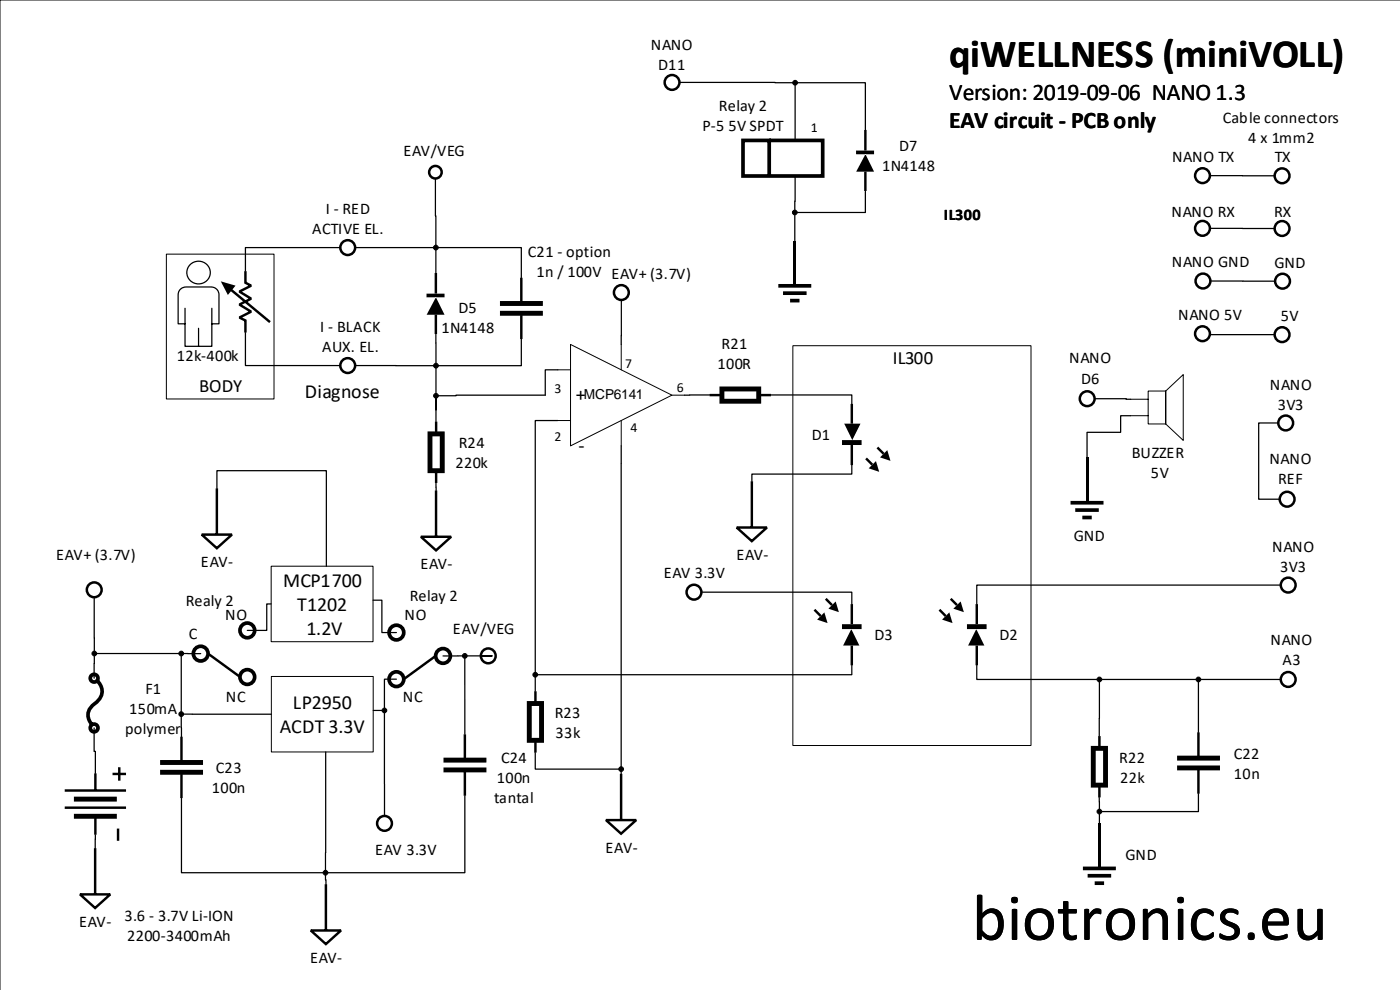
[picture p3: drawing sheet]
<svg xmlns="http://www.w3.org/2000/svg" width="297mm" height="210mm" viewBox="0 0 297 210" stroke-linecap="round" stroke-linejoin="round" font-family="sans-serif">
<path d="M296.9 0h-296.9v209.9" fill="none" stroke="#000" stroke-width=".21"/>
<path d="M168.1 73.3h50.5v84.7h-50.5z" fill-rule="evenodd" fill="#fff"/>
<path d="M168.1 73.3h50.5v84.7h-50.5z" fill="none" stroke="#000" stroke-width=".21"/>
<g fill="#000">
<path d="M178.5 93.3h4.2v1h-4.2zM179 89.8l1.7 3.5 1.8-3.5z" fill-rule="evenodd"/>
<path d="M184.2 99.3l1.5-1.6 .7 2.3zM186.6 96.9l1.5-1.5 .7 2.3z" fill-rule="evenodd"/>
<path d="M173.3 131.3l1.5-1.5 .7 2.3zM175.7 129l1.5-1.5 .7 2.2z" fill-rule="evenodd"/>
<path d="M178.5 132.3h4.2v1h-4.2zM180.5 133.3l-1.7 3.5h3.4z" fill-rule="evenodd"/>
<path d="M199.8 131.3l1.5-1.5 .7 2.3zM202.9 128.2l.8-.7 .7 2.2-2.2-.7z" fill-rule="evenodd"/>
<path d="M205 132.3h4.2v1h-4.2zM207 133.3l-1.7 3.5h3.4z" fill-rule="evenodd"/>
</g>
<path d="M180.6 85.6v4.2M180.6 94.3v4.3M183.6 97.2l1.4 1.3M186 94.8l1.4 1.4M172.7 129.2l1.3 1.4M175.1 126.9l1.3 1.3M180.6 128v4.3M180.6 136.8v4.2M199.2 129.2l1.3 1.4M201.6 126.9l1.3 1.3M207.1 128v4.3M207.1 136.8v4.2" fill="none" stroke="#000" stroke-width=".52"/>
<path d="M121 73l21.5 10.7-21.5 10.8z" fill="#fff"/>
<g fill="none" stroke="#000" stroke-width=".21">
<path d="M118.3 78.4h2.7M121 73l21.5 10.7-21.5 10.8zM131.7 73v5.4M118.3 89.1h2.7M131.7 89.1v5.4M142.5 83.7h2.7"/>
<circle cx="113.5" cy="143" r=".5"/>
<circle cx="131.7" cy="163" r=".5"/>
</g>
<g fill="#000">
<path d="M90.7 91.4h3.6v8.9h-1v-1.1h-1.6v-6.7h1.6v7.8h-2.6z" fill-rule="evenodd"/>
<path d="M152.6 81.9h8.8v3.7h-8.8v-1.1h1v-1.5h6.8v1.5h-7.8z" fill-rule="evenodd"/>
<path d="M111.7 148.6h3.7v8.8h-1.1v-1h-1.5v-6.8h1.5v7.8h-2.6z" fill-rule="evenodd"/>
<circle cx="113.5" cy="143" r=".5"/>
<circle cx="131.7" cy="163" r=".5"/>
</g>
<path d="M92.5 89.4v2.6M92.5 99.8v2.6M150.5 83.7h2.6M160.9 83.7h2.6M89.3 113.8h6.4l-3.2 2.8zM92.5 104v9.8M156.2 111.8h6.4l-3.2 2.9zM159.4 102v9.8M113.5 146.5v2.6M113.5 156.9v2.6M128.5 173.8h6.4l-3.2 2.9zM131.7 164v9.8" fill="none" stroke="#000" stroke-width=".52"/>
<path d="M118.3 89.1h-4.8v53.4M131.7 94.5v68M163.5 83.7h17.1v1.9M180.6 98.6v1.9h-21.2v1.5M92.4 102.4l.1 1.6M113.5 159.5v3.5h17.7M113.5 143.5v3M180.6 141v2h-66.6M131.7 163.5v.5" fill="none" stroke="#000" stroke-width=".26"/>
<path d="M35.3 53.9h22.8v30.7h-22.8z" fill-rule="evenodd" fill="#fff"/>
<path d="M35.3 53.9h22.8v30.7h-22.8z" fill="none" stroke="#000" stroke-width=".21"/>
<g fill="none" stroke="#000" stroke-width=".53">
<circle cx="73.7" cy="52.5" r="1.57"/>
<circle cx="73.7" cy="77.5" r="1.57"/>
</g>
<path d="M38.2 61.3l-.3 .6-.1 .5v6.2h1.4v4.8h5.7v-4.8h1.5v-6.2a1.64 1.64 0 0 0-1.6-1.6h-5.4l-.5 .1zM39.7 57.8a2.45 2.45 0 0 0 4.9 0 2.45 2.45 0 0 0-4.9 0z" fill-rule="evenodd" fill="#fff"/>
<g fill="none" stroke="#000" stroke-width=".26">
<path d="M72.1 52.5h-20.1v5M75.3 52.5h16.6M38.2 61.3l.7-.4 .5-.1h5.4a1.64 1.64 0 0 1 1.6 1.6v6.2h-1.5v4.8h-5.7v-4.8h-1.4v-6.2l.1-.5zM39.2 65.3v3.3M42.1 69.6v3.8M44.9 65.3v3.3M52 70.5v7h20.1M75.3 77.5h16.6M118.3 78.4h-2.7v5.3M131.8 63.6l-.1 9.4M92.4 84.3v2.6v-2.5M148.7 125.5h31.9v2.5"/>
<circle cx="42.1" cy="57.8" r="2.45"/>
</g>
<path d="M46.8 59.6l3.1 .9-1.6 2z" fill-rule="evenodd" fill="#000"/>
<path d="M52 57.5v2.4l1.2 .6-2.4 1.3 2.4 1.5-2.4 1.2 2.4 1.6-2.4 1.2 1.2 .6v2.6M48.6 61.1l8.6 7.2" fill="none" stroke="#000" stroke-width=".52"/>
<g fill="none" stroke="#000" stroke-width=".53">
<circle cx="92.3" cy="36.5" r="1.33"/>
<circle cx="131.8" cy="62" r="1.57"/>
<circle cx="147.2" cy="125.5" r="1.57"/>
</g>
<path d="M57.5 143.4h21.6v16h-21.6z" fill-rule="evenodd" fill="#fff"/>
<g fill="none" stroke="#000" stroke-width=".21">
<path d="M239.7 88.1h3.8M239.7 84.6h3.8M243.5 82.9h3.7v7h-3.7zM247.2 82.9l3.7-3.5v13.9l-3.7-3.4zM57.5 143.4h21.6v16h-21.6z"/>
<circle cx="168.6" cy="17.5" r=".5"/>
<circle cx="92.4" cy="52.5" r=".5"/>
<circle cx="168.5" cy="45" r=".5"/>
<circle cx="92.4" cy="77.5" r=".5"/>
<circle cx="92.4" cy="83.9" r=".5"/>
<circle cx="233.1" cy="144" r=".5"/>
<circle cx="254.1" cy="144" r=".5"/>
<circle cx="233.1" cy="172" r=".5"/>
<circle cx="69" cy="185" r=".5"/>
</g>
<g fill="none" stroke="#000" stroke-width=".26">
<path d="M144.1 17.5h24M168.6 18v11.8M169.1 17.5h14.4v10M92.3 37.8l.1 14.2M168.6 37.3l-.1 7.2M92.4 53v4.9M92.9 52.5h17.6v6.4M168.5 45.5v5.5M183.5 40.5v4.5h-14.5M92.4 70.9v6.1M92.4 78v5.3M110.5 71.9v5.6h-17.6"/>
<path d="M92.4 84.4v5M115.6 83.7h-18.9v.2h-3.8M150.5 83.7h-5.3M232.1 84.5l7.6 .1M239.7 88.1h-2.1v3.5h-7.1v5.4M271 89.6h-4.1v16.2h4.4M20 139v4.7M98.6 139.5v16.1M101.9 139h2.5h-5.3M271.5 124h-64.4v4M20 154.3v5h.2v4.6M38.4 151.8l.1 4.3"/>
<path d="M38.9 151.3l18.6 .1M69.1 159.4l-.1 25.1M84.1 143.9h-2.6v6.2M207.1 141v3h25.5M233.1 144.5v11.5M233.6 144h20M254.1 144.5v10.7M254.6 144h16.9M20.2 176.9v2.9M38.5 169.1v15.9h30M98.6 168.6v16.4h-29.1M233.1 169v2.5"/>
<path d="M233.1 172.5v2M254.1 168.2v3.8h-20.5M69 185.5l.1 1.9"/>
</g>
<g fill="none" stroke="#000" stroke-width=".52">
<path d="M183.5 27.5v4.4M183.5 36.4v4.1M92.4 57.9v4.3M110.5 58.9v5M92.4 66.7v4.1M110.5 66.8v5.1M38.5 156.1v5.1M98.6 155.6v5.1M233.1 156v2.6M254.1 155.2v5.1M13.7 171.2h13M13.7 167.5h13"/>
<path d="M20.2 179.8v9.8M20.2 163.9v3.6M20.2 173v3.9M38.5 164.1v5M98.6 163.6v5M233.1 166.4v2.6M254.1 163.1v5.1M17 189.6h6.4l-3.2 2.8zM65.9 197.2h6.4l-3.2 2.9zM69.1 187.4v9.8"/>
</g>
<g fill="none" stroke="#000" stroke-width=".53">
<circle cx="142.5" cy="17.5" r="1.57"/>
<circle cx="230.5" cy="84.5" r="1.57"/>
<circle cx="272.6" cy="89.6" r="1.57"/>
<circle cx="272.9" cy="105.8" r="1.57"/>
<circle cx="103.5" cy="139" r="1.57"/>
<circle cx="273.2" cy="124" r="1.57"/>
<circle cx="273.2" cy="144" r="1.57"/>
</g>
<g fill="none" stroke="#000" stroke-width=".78" stroke-linecap="butt">
<path d="M163.1 29.8h11.3v7.5h-16.8v-7.5h5.5v7.5M165 60.6h7M166 62.1h5M167.5 63.7h2M227 106.5h7M228 108.1h5M229.5 109.7h2M20.6 144.3a2.94 2.94 0 0 1-.5 4.8 2.81 2.81 0 0 0-.6 4.5M229.6 184h7M230.6 185.6h5M232.1 187.2h2"/>
<circle cx="20" cy="143.7" r=".82"/>
<circle cx="20" cy="154.3" r=".82"/>
</g>
<g fill="#000">
<path d="M181.5 31.9h3.8v.8h-3.8zM183.5 32.7l-2 3.7h3.8z" fill-rule="evenodd"/>
<path d="M90.4 62.2h3.9v.8h-3.9zM92.4 63l-1.9 3.7h3.8z" fill-rule="evenodd"/>
<path d="M106 63.8v1h9.1v-1zM106 65.9v1h9.1v-1z" fill-rule="evenodd"/>
<path d="M168.3 51h.5v9.3h-.5z" fill-rule="evenodd"/>
<path d="M230.2 97h.6v9.2h-.6z" fill-rule="evenodd"/>
<path d="M15.7 172.5h9.1v1h-9.1zM15.7 168.8h9.1v1.1h-9.1z" fill-rule="evenodd"/>
<path d="M23.9 163.8h1.1v-1.2h.6v1.2h1.1v.5h-1.1v1.2h-.6v-1.2h-1.1zM24.8 175.6h.5v2.6h-.5z" fill-rule="evenodd"/>
<path d="M33.9 161.1v1h9.1v-1zM33.9 163.2v1h9.1v-1z" fill-rule="evenodd"/>
<path d="M94 160.6v1h9.1v-1zM94 162.7v1h9.1v-1z" fill-rule="evenodd"/>
<path d="M231.3 158.1h3.6v8.8h-1v-1h-1.6v-6.8h1.6v7.8h-2.6z" fill-rule="evenodd"/>
<path d="M249.6 160.2v1h9.1v-1zM249.6 162.2v1.1h9.1v-1.1z" fill-rule="evenodd"/>
<path d="M232.9 174.5h.5v9.2h-.5z" fill-rule="evenodd"/>
<circle cx="168.6" cy="17.5" r=".5"/>
<circle cx="92.4" cy="52.5" r=".5"/>
<circle cx="168.5" cy="45" r=".5"/>
<circle cx="92.4" cy="77.5" r=".5"/>
<circle cx="92.4" cy="83.9" r=".5"/>
<circle cx="233.1" cy="144" r=".5"/>
<circle cx="254.1" cy="144" r=".5"/>
<circle cx="233.1" cy="172" r=".5"/>
<circle cx="69" cy="185" r=".5"/>
</g>
<path d="M57.5 120h21.6v16h-21.6z" fill-rule="evenodd" fill="#fff"/>
<g fill="none" stroke="#000" stroke-width=".21">
<path d="M57.5 120h21.6v16h-21.6z"/>
<circle cx="20" cy="138.5" r=".5"/>
<circle cx="38.4" cy="138.5" r=".5"/>
<circle cx="98.6" cy="139" r=".5"/>
<circle cx="38.4" cy="151.3" r=".5"/>
<circle cx="81.5" cy="150.6" r=".5"/>
</g>
<path d="M42.8 113.3h6.4l-3.2 2.9zM46 103.5v9.8M44.1 138.5l6.8 5M92.4 139l-6.8 4.9" fill="none" stroke="#000" stroke-width=".52"/>
<g fill="none" stroke="#000" stroke-width=".78" stroke-linecap="butt">
<circle cx="42.6" cy="138.5" r="1.56"/>
<circle cx="52.4" cy="133.6" r="1.56"/>
<circle cx="84.1" cy="134.1" r="1.56"/>
<circle cx="93.9" cy="139" r="1.56"/>
<circle cx="52.4" cy="143.5" r="1.56"/>
<circle cx="84.1" cy="143.9" r="1.56"/>
</g>
<g fill="#000">
<circle cx="20" cy="138.5" r=".5"/>
<circle cx="38.4" cy="138.5" r=".5"/>
<circle cx="98.6" cy="139" r=".5"/>
<circle cx="38.4" cy="151.3" r=".5"/>
<circle cx="81.5" cy="150.6" r=".5"/>
</g>
<g fill="none" stroke="#000" stroke-width=".26">
<path d="M256.6 37.2l13.6 .1M256.6 48.4h13.6M256.7 59.6h13.6M256.5 70.9h13.7M46 103.5v-3.7h23.2v20.2M20 126.6v11.4M20.5 138.5h17.4M38.4 139v11.8M38.9 138.5h3.7M57.5 128h-.9v5.6h-4.2M79.1 127.2h1.9v6.9h3.1M98.1 139h-4.2"/>
<path d="M79.1 150.6h1.9M81.5 151.1v21.8"/>
</g>
<g fill="none" stroke="#000" stroke-width=".53">
<circle cx="255" cy="37.2" r="1.57"/>
<circle cx="271.9" cy="37.3" r="1.57"/>
<circle cx="255" cy="48.4" r="1.57"/>
<circle cx="255.1" cy="59.6" r="1.57"/>
<circle cx="271.9" cy="48.4" r="1.57"/>
<circle cx="272" cy="59.6" r="1.57"/>
<circle cx="255" cy="70.7" r="1.57"/>
<circle cx="271.9" cy="70.9" r="1.57"/>
<circle cx="20" cy="125" r="1.57"/>
<circle cx="81.5" cy="174.5" r="1.57"/>
</g>
<text font-size="14" x="206.1" y="199.2">biotronics.eu</text>
<text font-size="8.5" x="201.3" y="14.3">qiWELLNESS (miniVOLL)</text>
<g font-size="5">
<text x="201.3" y="21.1">Version: 2019-09-06 NANO 1.3</text>
<text x="201.3" y="27">EAV circuit - PCB only</text>
</g>
<g font-size="4.2">
<text x="64.7" y="84.4">Diagnose</text>
<text x="122.1" y="84.9">+</text>
<text x="122.7" y="95.8">-</text>
<text x="60" y="124.3">MCP1700</text>
<text x="63" y="129.4">T1202</text>
<text x="65" y="134.5">1.2V</text>
<text x="59.3" y="155.4">ACDT 3.3V</text>
<text x="62.1" y="150.3">LP2950</text>
</g>
<g font-size="4">
<text x="189.3" y="77.2">IL300</text>
<text x="42.2" y="83.1">BODY</text>
</g>
<g font-size="3.4">
<text x="138" y="10.5">NANO</text>
<text x="139.6" y="14.7">D11</text>
<text x="152.5" y="23.6">Relay 2</text>
<text x="148.9" y="27.8">P-5 5V SPDT</text>
<text x="259.3" y="26.1">Cable connectors</text>
<text x="85.5" y="33.1">EAV/VEG</text>
<text x="190.7" y="32">D7</text>
<text x="248.5" y="34.3">NANO TX</text>
<text x="264.6" y="30.3">4 x 1mm2</text>
<text x="270.3" y="34.4">TX</text>
<text x="187.1" y="36.3">1N4148</text>
<text x="69.1" y="45.4">I - RED</text>
<text x="200.1" y="46.6">IL300</text>
<text x="248.4" y="46">NANO RX</text>
<text x="270.2" y="46">RX</text>
<text x="66.2" y="49.6">ACTIVE EL.</text>
<text x="111.9" y="54.4">C21 - option</text>
<text x="113.7" y="58.6">1n / 100V EAV+ (3.7V)</text>
<text x="248.5" y="56.7">NANO GND</text>
<text x="270.2" y="56.7">GND</text>
<text x="67.9" y="70.4">I - BLACK</text>
<text x="93.6" y="70.6">1N4148</text>
<text x="97.2" y="66.4">D5</text>
<text x="249.8" y="67.9">NANO 5V</text>
<text x="271.6" y="68.1">5V</text>
<text x="37.5" y="76.5">12k-400k</text>
<text x="68.3" y="74.6">AUX. EL.</text>
<text x="153" y="73.9">R21</text>
<text x="226.7" y="77">NANO</text>
<text x="152.1" y="78.1">100R</text>
<text x="229.2" y="81.3">D6</text>
<text x="269.3" y="82.7">NANO</text>
<text x="270.9" y="86.9">3V3</text>
<text x="97.3" y="94.9">R24</text>
<text x="172.2" y="93.3">D1</text>
<text x="96.6" y="99.2">220k</text>
<text x="240" y="97">BUZZER</text>
<text x="244.1" y="101.2">5V</text>
<text x="269.2" y="98.4">NANO</text>
<text x="271" y="102.6">REF</text>
<text x="11.9" y="118.7">EAV+ (3.7V)</text>
<text x="156.2" y="118.7">EAV-</text>
<text x="227.7" y="114.7">GND</text>
<text x="269.8" y="117.1">NANO</text>
<text x="42.6" y="120.2">EAV-</text>
<text x="89.1" y="120.6">EAV-</text>
<text x="140.7" y="122.4">EAV 3.3V</text>
<text x="271.5" y="121.3">3V3</text>
<text x="39.4" y="128.5">Realy 2</text>
<text x="47.7" y="131.5">NO</text>
<text x="85.8" y="131.5">NO</text>
<text x="86.9" y="127.4">Relay 2</text>
<text x="40" y="135.5">C</text>
<text x="96.1" y="134.4">EAV/VEG</text>
<text x="185.4" y="135.7">D3</text>
<text x="212" y="135.7">D2</text>
<text x="269.4" y="136.6">NANO</text>
<text x="272" y="140.9">A3</text>
<text x="30.8" y="147">F1</text>
<text x="47.9" y="148.7">NC</text>
<text x="85.5" y="148.7">NC</text>
<text x="26.6" y="155.5">polymer</text>
<text x="27.4" y="151.2">150mA</text>
<text x="117.6" y="152.1">R23</text>
<text x="106.2" y="161.7">C24</text>
<text x="117.8" y="156.4">33k</text>
<text x="237.3" y="161.6">R22</text>
<text x="261.6" y="160.9">C22</text>
<text x="45.8" y="163.8">C23</text>
<text x="105.4" y="165.9">100n</text>
<text x="237.5" y="165.9">22k</text>
<text x="261.6" y="165.1">10n</text>
<text x="44.9" y="168">100n</text>
<text x="104.8" y="170.1">tantal</text>
<text x="79.6" y="181.3">EAV 3.3V</text>
<text x="128.4" y="180.8">EAV-</text>
<text x="238.6" y="182.3">GND</text>
<text x="16.8" y="196.5">EAV-</text>
<text x="26.4" y="195.2">3.6 - 3.7V Li-ION</text>
<text x="27" y="199.4">2200-3400mAh</text>
<text x="65.8" y="204.2">EAV-</text>
</g>
<g font-size="2.9">
<text x="171.9" y="27.9">1</text>
<text x="132.6" y="78">7</text>
<text x="117.5" y="83.4">3</text>
<text x="143.5" y="83">6</text>
<text x="123.8" y="84.7">MCP6141</text>
<text x="117.5" y="93.4">2</text>
<text x="133.7" y="91.6">4</text>
</g>
</svg>
